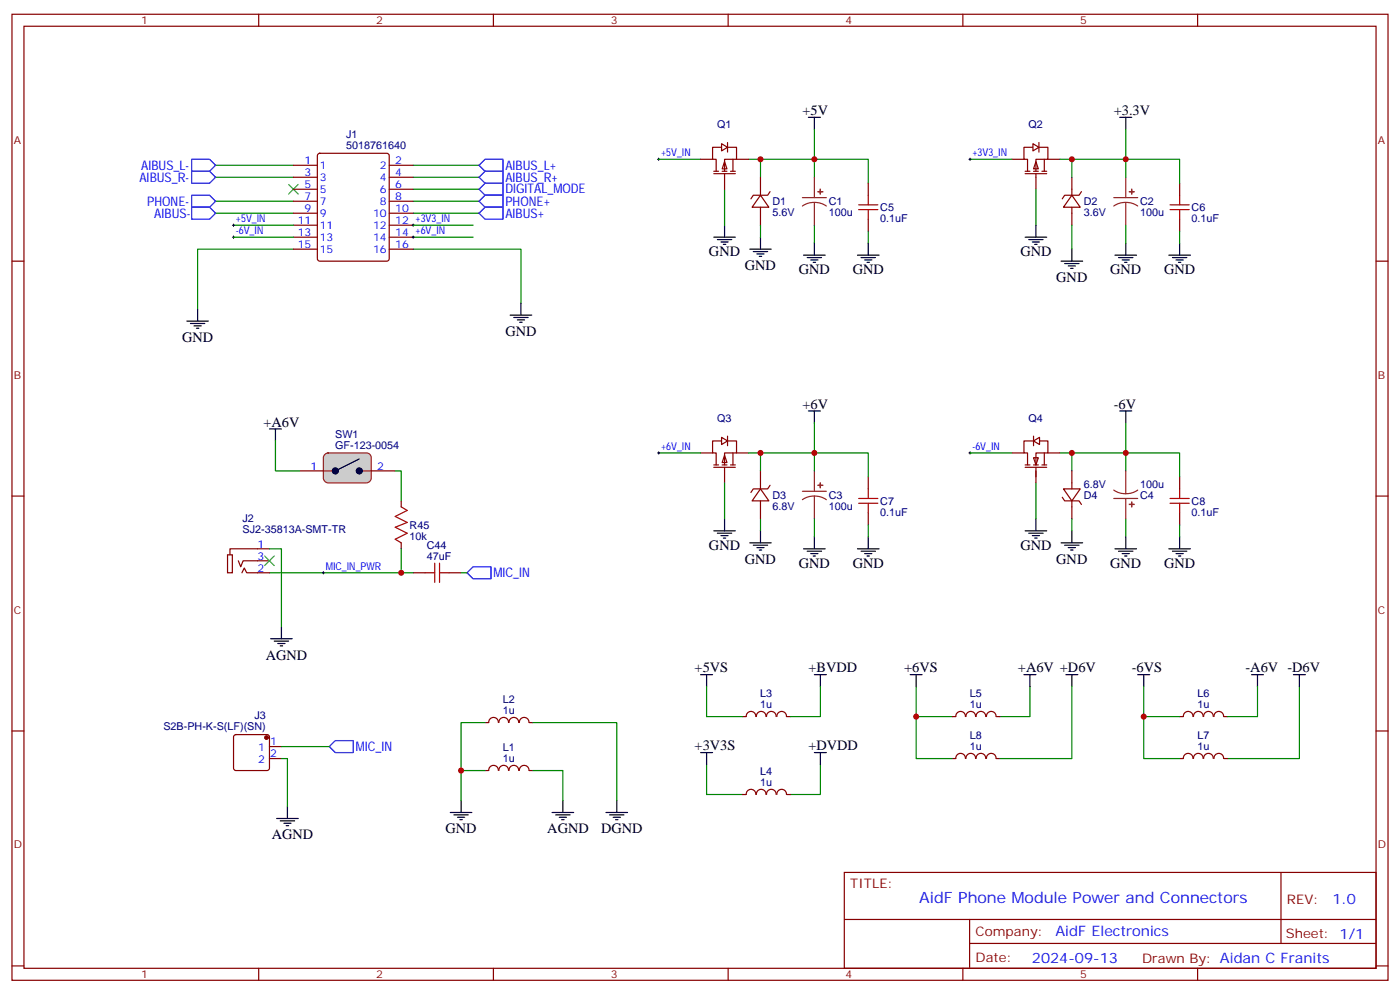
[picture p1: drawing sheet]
<svg xmlns="http://www.w3.org/2000/svg" width="412mm" height="292mm" viewBox="0 0 412 292" stroke-linecap="round" stroke-linejoin="round" font-family="sans-serif">
<g fill="none" stroke="#870000" stroke-width=".35">
<path d="M3.5 4.2h405.4v284.3h-405.4zM7.1 7.7h398.2v277.3h-398.2zM76.2 4.2v3.5M145.3 4.2v3.5M214.5 4.2v3.5M283.6 4.2v3.5M352.8 4.2v3.5M86.4 48.6h7.1M86.4 52.2h7.1M86.4 55.7h7.1M86.4 59.2h7.1M93.7 45.3l.5-.2h19.7l.7 .5 .1 30.6-.5 .6-20 .1-.7-.5v-30.6z"/>
<path d="M114.7 48.6h7M114.7 52.2h7M114.7 55.7h7M114.7 59.2h7M206.4 46.9h3.5M210.3 51.1h6.3M210.3 50.4h1.4M212.7 43.4h-2.8v3.5h1.1v3.5M212.7 50.4h1.4M213.4 47.6l.7 2.1h-1.4zM213.4 51.1v4.6M214.5 43.4h2.5v3.5h-3.6v3.5"/>
<path d="M215.2 50.4h1.4M215.9 46.9v3.5M217 46.9h3.5M224 57.5l2.5 3.5h-5zM224 52.2v5.3M226.8 56.4l-.7 1.1h-4.2l-.7 1M255.8 53.9v3.6M3.5 76.9h3.6M86.4 62.8h7.1M86.4 66.3h7.1M86.4 69.8h7.1M86.4 73.3h7.1"/>
<path d="M114.7 62.8h7M114.7 66.3h7M114.7 69.8h7M114.7 73.3h7M224 61v5.3M255.8 64.5v3.6M405.3 76.9h3.6M3.5 146h3.6M405.3 146h3.6M3.5 215.2h3.6M405.3 215.2h3.6M248.7 256.8h156.6v28.2h-156.6z"/>
<path d="M377.3 256.8v20.9M248.7 270.6h156.5M285.6 277.7h119.6M285.6 270.6v14.1M3.5 284.3h3.6M76.2 285v3.5M145.3 285v3.5M214.5 285v3.5M283.6 285v3.5M352.8 285v3.5M405.3 284.3h3.6"/>
</g>
<g fill="none" stroke="#008700" stroke-width=".35">
<path d="M239.9 38.1v8.8h-19.4M63.5 59.2h22.9M63.5 52.2h22.9M63.5 48.6h22.9M121.7 59.2h19.4M121.7 55.7h19.4M121.7 52.2h19.4M121.7 48.6h19.4M194 46.9h12.4M213.4 55.7v10.6M224 46.9v5.3M239.9 52.2v-5.3h15.9v7"/>
<path d="M63.5 62.8h22.9M68.8 66.3h17.6M68.8 69.8h17.6M86.4 73.3h-28.2v17.7M121.7 73.3h31.8v15.9M121.7 62.8h19.4M121.7 66.3h17.6M121.7 69.8h17.6M224 66.3v3.5M239.9 66.3v5.3M255.8 68.1v3.5"/>
</g>
<g fill="none" stroke="#000" stroke-width=".35">
<path d="M238.1 34.5h3.6M239.9 34.5v3.6M329.8 34.5h3.6M331.6 34.5v3.6M210.3 69.8h6.3M211.3 70.5h4.2M212.4 71.2h2.1M213.1 71.9h.7M213.4 66.3v3.5M220.8 73.3h6.4M221.9 74h4.2M223 74.8h2.1"/>
<path d="M223.7 75.5h.7M224 69.8v3.5M236.7 75.1h6.4M237.8 75.8h4.2M238.8 76.5h2.1M239.5 77.2h.7M239.9 71.6v3.5M252.6 75.1h6.3M253.6 75.8h4.3M254.7 76.5h2.1M255.4 77.2h.7M255.8 71.6v3.5"/>
<path d="M55 94.5h6.4M56.1 95.2h4.2M57.1 95.9h2.2M57.9 96.6h.7M58.2 91v3.5M150.3 92.7h6.3M151.3 93.5h4.3M152.4 94.2h2.1M153.1 94.9h.7M153.5 89.2v3.5M238.1 121h3.6M239.9 121v3.5"/>
<path d="M329.8 121h3.6M331.6 121v3.5"/>
</g>
<path d="M85 54.3l2.8 2.8M87.8 54.3l-2.8 2.8" fill="none" stroke="#3c3" stroke-width=".35"/>
<path d="M56.4 57.5h5.3l1.8 1.7-1.8 1.8h-5.3zM56.4 50.4h5.3l1.8 1.8-1.8 1.7h-5.3zM56.4 46.9h5.3l1.8 1.7-1.8 1.8h-5.3zM141.1 59.2l1.8-1.7h5.3v3.5h-5.3zM141.1 55.7l1.8-1.8h5.3v3.6h-5.3zM141.1 48.6l1.8-1.7h5.3v3.5h-5.3zM141.1 52.2l1.8-1.8h5.3v3.5h-5.3zM56.4 61h5.3l1.8 1.8-1.8 1.7h-5.3zM141.1 62.8l1.8-1.8h5.3v3.5h-5.3z" fill="none" stroke="#00f" stroke-width=".35"/>
<path d="M193.7 46.9h.7M194 46.5v.7M68.4 66.3h.7M68.4 69.8h.7M68.8 65.9v.7M68.8 69.5v.7M121.4 66.3h.7M121.4 69.8h.7M121.7 65.9v.7M121.7 69.5v.7" fill="none" stroke="#000" stroke-width=".29"/>
<path d="M255.8 57.5v2.8M252.9 61.7h5.7M252.9 60.3h5.7M255.8 61.7v2.8" fill="none" stroke="#a10000" stroke-width=".35"/>
<path d="M236.4 58.2h7M239.9 59.6l-1.9 .2-1.6 .8M239.9 59.6l1.8 .2 1.7 .8M239.9 52.2v6M239.9 59.6v6.7" fill="none" stroke="#8c2424" stroke-width=".35"/>
<g fill="#8c2424" stroke="#8c2424" stroke-width=".35">
<path d="M240.9 56.4h1.5z"/>
<path d="M241.6 55.7l.1 1.4z"/>
</g>
<path d="M212.5 42.3l1.8 1.1-1.8 1z" fill="#fff" stroke="#870000" stroke-width=".35"/>
<g fill="none" stroke="#870000" stroke-width=".35">
<path d="M214.3 41.9v2.9M298.1 46.9h3.5M302 51.1h6.3M302 50.4h1.4M304.4 43.4h-2.8v3.5h1.1v3.5M304.4 50.4h1.5M305.2 47.6l.7 2.1h-1.5zM305.2 51.1v4.6M306.2 43.4h2.5v3.5h-3.5v3.5M306.9 50.4h1.4M307.6 46.9v3.5M308.7 46.9h3.5"/>
<path d="M315.7 57.5l2.5 3.5h-4.9zM315.7 52.2v5.3M318.6 56.4l-.7 1.1h-4.3l-.7 1M347.5 53.9v3.6M315.7 61v5.3M347.5 64.5v3.6"/>
</g>
<path d="M347.5 57.5v2.8M344.7 61.7h5.6M344.7 60.3h5.6M347.5 61.7v2.8" fill="none" stroke="#a10000" stroke-width=".35"/>
<path d="M331.6 46.9h15.9v7M315.7 66.3v7M347.5 68.1v3.5" fill="none" stroke="#008700" stroke-width=".35"/>
<path d="M312.6 76.9h6.3M313.6 77.6h4.3M314.7 78.3h2.1M315.4 79h.7M315.7 73.3v3.6M344.3 75.1h6.4M345.4 75.8h4.2M346.4 76.5h2.1M347.1 77.2h.7M347.5 71.6v3.5" fill="none" stroke="#000" stroke-width=".35"/>
<path d="M304.3 42.3l1.7 1.1-1.7 1z" fill="#fff" stroke="#870000" stroke-width=".35"/>
<g fill="none" stroke="#870000" stroke-width=".35">
<path d="M306 41.9v2.9M206.4 133.3h3.5M210.3 137.5h6.3M210.3 136.8h1.4M212.7 129.8h-2.8v3.5h1.1v3.5M212.7 136.8h1.4M213.4 134l.7 2.1h-1.4zM213.4 137.5v4.6M214.5 129.8h2.5v3.5h-3.6v3.5M215.2 136.8h1.4M215.9 133.3v3.5M217 133.3h3.5"/>
<path d="M255.8 140.4v3.5M255.8 151v3.5"/>
</g>
<path d="M331.6 38.1v8.8h-19.4M285.8 46.9h12.3M305.2 55.7v10.6M315.7 46.9v5.3M331.6 46.9v5.3M331.6 66.3v5.3M239.9 133.3h15.9v7.1M255.8 154.5v3.5" fill="none" stroke="#008700" stroke-width=".35"/>
<g fill="none" stroke="#000" stroke-width=".35">
<path d="M302 69.8h6.3M303 70.5h4.3M304.1 71.2h2.1M304.8 71.9h.7M305.2 66.3v3.5M328.4 75.1h6.4M329.5 75.8h4.2M330.6 76.5h2.1M331.3 77.2h.7M331.6 71.6v3.5M255.8 158v3.5M252.6 161.5h6.3"/>
<path d="M253.6 162.2h4.3M254.7 162.9h2.1M255.4 163.7h.7"/>
</g>
<path d="M285.4 46.9h.7M285.8 46.5v.7" fill="none" stroke="#000" stroke-width=".29"/>
<path d="M328.1 58.2h7M331.6 59.6l-1.8 .2-1.7 .8M331.6 59.6l1.9 .2 1.6 .8M331.6 52.2v6M331.6 59.6v6.7" fill="none" stroke="#8c2424" stroke-width=".35"/>
<g fill="#8c2424" stroke="#8c2424" stroke-width=".35">
<path d="M332.7 56.4h1.4z"/>
<path d="M333.3 55.7l.1 1.4z"/>
</g>
<path d="M252.9 148.1h5.7M252.9 146.7h5.7M255.8 143.9v2.8M255.8 148.1v2.9" fill="none" stroke="#a10000" stroke-width=".35"/>
<path d="M212.5 128.7l1.8 1.1-1.8 1z" fill="#fff" stroke="#870000" stroke-width=".35"/>
<path d="M214.3 128.4v2.8M224 138.6v5.3M224 143.9l2.5 3.5h-5zM224 147.4v5.3M226.8 142.8l-.7 1.1h-4.2l-.7 1.1M347.5 140.4v3.5M347.5 151v3.5" fill="none" stroke="#870000" stroke-width=".35"/>
<path d="M194 133.3h12.4M224 133.3v5.3M239.9 124.5v8.8h-19.4M239.9 133.3v5.3M331.6 133.3h15.9v7.1M213.4 142.1v10.6M224 152.7v3.5M239.9 152.7v5.3M347.5 154.5v3.5" fill="none" stroke="#008700" stroke-width=".35"/>
<g fill="none" stroke="#000" stroke-width=".35">
<path d="M210.3 156.2h6.3M211.3 157h4.2M212.4 157.7h2.1M213.1 158.4h.7M213.4 152.7v3.5M220.8 159.8h6.4M224 156.2v3.6M239.9 158v3.5M347.5 158v3.5M221.9 160.5h4.2M223 161.2h2.1M223.7 161.9h.7"/>
<path d="M236.7 161.5h6.4M237.8 162.2h4.2M238.8 162.9h2.1M239.5 163.7h.7M344.3 161.5h6.4M345.4 162.2h4.2M346.4 162.9h2.1M347.1 163.7h.7"/>
</g>
<path d="M193.7 133.3h.7M194 133v.7" fill="none" stroke="#000" stroke-width=".29"/>
<path d="M239.9 138.6v6M236.4 144.6h7M239.9 146l-1.9 .3-1.6 .8M239.9 146l1.8 .3 1.7 .8M239.9 146v6.7" fill="none" stroke="#8c2424" stroke-width=".35"/>
<g fill="#8c2424" stroke="#8c2424" stroke-width=".35">
<path d="M240.9 142.8l1.5 .1z"/>
<path d="M241.6 142.1l.1 1.4z"/>
</g>
<path d="M344.7 148.1h5.6M344.7 146.7h5.6M347.5 143.9v2.8M347.5 148.1v2.9" fill="none" stroke="#a10000" stroke-width=".35"/>
<g fill="#fff" stroke="#870000" stroke-width=".35">
<path d="M304.4 134.7h1.5l-.7 2.1z"/>
<path d="M304.4 129.8l1.8-1.1v2.1z"/>
</g>
<g fill="none" stroke="#870000" stroke-width=".35">
<path d="M298.1 133.3h3.5M302 137.5h6.3M302 136.8h1.4M304.4 129.8h-2.8v3.5h1.1v3.5M304.4 128.4v2.8M304.4 136.8h1.5M305.2 137.5v4.6M306.2 129.8h2.5v3.5h-3.5v3.5M306.9 136.8h1.4M307.6 133.3v3.5M308.7 133.3h3.5M315.7 138.6v5.3"/>
<path d="M118.2 147.4v1.8M118.2 159.8v1.7M312.9 146.4l.7 1h4.3l.7 1.1M313.3 143.9h4.9l-2.5 3.5zM315.7 147.4v5.3M67 163.3h1.4v5.3h-1.4zM70.2 165.1l.7 1.7 .7-1.7h7.8M71.3 168.6l.7-1.4 .7 1.4h6.7M79.4 161.5h-11.7v1.8M121.7 168.6h3.5M132.3 168.6h3.5"/>
</g>
<path d="M285.8 133.3h12.3M315.7 133.3v5.3M331.6 124.5v8.8h-19.4M331.6 133.3v5.3M305.2 142.1v10.6M315.7 152.7v3.5M331.6 152.7v5.3M79.4 161.5h3.5v23M79.4 168.6h38.8M118.2 161.5v7.1h3.5M135.8 168.6h1.8" fill="none" stroke="#008700" stroke-width=".35"/>
<g fill="none" stroke="#000" stroke-width=".35">
<path d="M79.4 126.3h3.5M81.1 126.3v3.5M302 156.2h6.3M303 157h4.3M304.1 157.7h2.1M304.8 158.4h.7M305.2 152.7v3.5M312.6 159.8h6.3M315.7 156.2v3.6M331.6 158v3.5M313.6 160.5h4.3M314.7 161.2h2.1"/>
<path d="M315.4 161.9h.7M328.4 161.5h6.4M329.5 162.2h4.2M330.6 162.9h2.1M331.3 163.7h.7M79.7 188h6.4M80.8 188.7h4.2M81.8 189.4h2.2M82.5 190.1h.8M82.9 184.5v3.5"/>
</g>
<path d="M331.6 138.6v6.7M328.1 144.3l1.7 .8 1.8 .2M328.1 146.7h7M331.6 146.7v6M335.1 144.3l-1.6 .8-1.9 .2" fill="none" stroke="#8c2424" stroke-width=".35"/>
<g fill="#8c2424" stroke="#8c2424" stroke-width=".35">
<path d="M332.7 148.4l1.4 .1z"/>
<path d="M333.3 147.8l.1 1.4z"/>
</g>
<path d="M285.4 133.3h.7M285.8 133v.7M94.9 168.6h.7M95.2 168.2v.7" fill="none" stroke="#000" stroke-width=".29"/>
<path d="M137.6 168.6l1.7-1.8h5.3v3.6h-5.3z" fill="none" stroke="#00f" stroke-width=".35"/>
<path d="M118.2 149.2l1.7 1-3.5 1.8 3.5 1.8-3.5 1.4 3.5 1.8-3.5 1.7 1.8 1.1M125.2 168.6h2.9M128.1 165.8v5.6M129.5 165.8v5.6M129.5 168.6h2.8" fill="none" stroke="#a10000" stroke-width=".35"/>
<path d="M78 163.7l2.8 2.8M80.8 163.7l-2.8 2.8" fill="none" stroke="#3c3" stroke-width=".35"/>
<path d="M95.6 133.9l1.1-.6h11.2a1.41 1.41 0 0 1 1.5 1.4v6a1.51 1.51 0 0 1-1.5 1.4h-11.2a1.51 1.51 0 0 1-1.5-1.4v-6z" fill="#ccc" stroke="#8c2424" stroke-width=".35"/>
<path d="M95.2 138.6h3.6M105.8 138.6h3.6" fill="none" stroke="#8c2424" stroke-width=".35"/>
<g fill="none" stroke="#870000" stroke-width=".35">
<path d="M88.2 138.6h7M109.4 138.6h7M69 216.4l.5-.2h9.2l.5 .2 .2 .5v9.2l-.3 .5-.4 .2h-9.2l-.5-.2-.2-.5v-9.2zM79.4 219.7h3.5M142.9 212.7h1M144 212.7a1.41 1.41 0 0 1 1.4-1.5 1.41 1.41 0 0 1 1.4 1.5M147 212.7a1.41 1.41 0 0 1 1.4-1.5 1.41 1.41 0 0 1 1.4 1.5M150 212.7a1.41 1.41 0 0 1 1.4-1.5 1.41 1.41 0 0 1 1.4 1.5M153 212.7a1.41 1.41 0 0 1 1.4-1.5 1.41 1.41 0 0 1 1.4 1.5M155.9 212.7h1.1M218.7 210.9h1.1M219.8 210.9a1.41 1.41 0 0 1 1.4-1.5 1.41 1.41 0 0 1 1.4 1.5"/>
<path d="M222.8 210.9a1.41 1.41 0 0 1 1.4-1.5 1.41 1.41 0 0 1 1.4 1.5M225.8 210.9a1.41 1.41 0 0 1 1.4-1.5 1.41 1.41 0 0 1 1.4 1.5M228.8 210.9a1.41 1.41 0 0 1 1.5-1.5 1.41 1.41 0 0 1 1.4 1.5M231.8 210.9h1M284.4 210.9a1.41 1.41 0 0 0-1.4-1.5 1.41 1.41 0 0 0-1.4 1.5h-1.1M284.6 210.9a1.41 1.41 0 0 1 1.4-1.5 1.41 1.41 0 0 1 1.4 1.5M287.5 210.9a1.41 1.41 0 0 1 1.4-1.5 1.41 1.41 0 0 1 1.4 1.5M290.6 210.9a1.41 1.41 0 0 1 1.4-1.5 1.41 1.41 0 0 1 1.4 1.5M293.5 210.9h1.1M351.4 210.9a1.41 1.41 0 0 0-1.4-1.5 1.41 1.41 0 0 0-1.4 1.5h-1.1M351.6 210.9a1.41 1.41 0 0 1 1.4-1.5 1.41 1.41 0 0 1 1.4 1.5M354.6 210.9a1.41 1.41 0 0 1 1.4-1.5 1.41 1.41 0 0 1 1.4 1.5"/>
<path d="M357.6 210.9a1.41 1.41 0 0 1 1.4-1.5 1.41 1.41 0 0 1 1.4 1.5M360.5 210.9h1.1M79.4 223.3h3.5M142.9 226.8h1M144 226.8a1.41 1.41 0 0 1 1.4-1.5 1.41 1.41 0 0 1 1.4 1.5M147 226.8a1.41 1.41 0 0 1 1.4-1.5 1.41 1.41 0 0 1 1.4 1.5M150 226.8a1.41 1.41 0 0 1 1.4-1.5 1.41 1.41 0 0 1 1.4 1.5M153 226.8a1.41 1.41 0 0 1 1.4-1.5 1.41 1.41 0 0 1 1.4 1.5M155.9 226.8h1.1M218.7 233.9h1.1M219.8 233.8a1.41 1.41 0 0 1 1.4-1.5 1.41 1.41 0 0 1 1.4 1.5M222.8 233.8a1.41 1.41 0 0 1 1.4-1.5 1.41 1.41 0 0 1 1.4 1.5"/>
<path d="M225.8 233.8a1.41 1.41 0 0 1 1.4-1.5 1.41 1.41 0 0 1 1.4 1.5M228.8 233.8a1.41 1.41 0 0 1 1.5-1.5 1.41 1.41 0 0 1 1.4 1.5M231.8 233.9h1M284.4 223.3a1.41 1.41 0 0 0-1.4-1.6 1.41 1.41 0 0 0-1.4 1.5l-1.1 .1M284.6 223.2a1.41 1.41 0 0 1 1.4-1.5 1.41 1.41 0 0 1 1.4 1.5M287.5 223.2a1.41 1.41 0 0 1 1.4-1.5 1.41 1.41 0 0 1 1.4 1.5M290.6 223.2a1.41 1.41 0 0 1 1.4-1.5 1.41 1.41 0 0 1 1.4 1.6M293.5 223.3h1.1M351.4 223.3a1.41 1.41 0 0 0-1.4-1.6 1.41 1.41 0 0 0-1.4 1.5l-1.1 .1M351.6 223.2a1.41 1.41 0 0 1 1.4-1.5 1.41 1.41 0 0 1 1.4 1.5M354.6 223.2a1.41 1.41 0 0 1 1.4-1.5 1.41 1.41 0 0 1 1.4 1.5M357.6 223.2a1.41 1.41 0 0 1 1.4-1.5 1.41 1.41 0 0 1 1.4 1.6"/>
<path d="M360.5 223.3h1.1"/>
</g>
<g fill="#000" stroke="#000" stroke-width=".35">
<circle cx="98.8" cy="138.6" r=".88"/>
<circle cx="105.8" cy="138.6" r=".88"/>
</g>
<g fill="none" stroke="#000" stroke-width=".35">
<path d="M105.8 135.1l-7 3.5M206.4 198.6h3.5M208.1 198.6v3.5M239.9 198.6h3.5M241.7 198.6v3.5M268.1 198.6h3.5M269.9 198.6v3.5M301.6 198.6h3.6M303.4 198.6v3.5M314 198.6h3.5M315.7 198.6v3.5M335.1 198.6h3.6"/>
<path d="M336.9 198.6v3.5M368.7 198.6h3.5M370.4 198.6v3.5M381 198.6h3.5M382.8 198.6v3.5M84.7 237.4v3.5M132.6 239.1h6.4M133.7 239.9h4.2M135.8 235.6v3.5M162.6 239.1h6.4M163.7 239.9h4.2M165.8 235.6v3.5"/>
<path d="M178.5 239.1h6.4M179.6 239.9h4.2M181.7 235.6v3.5M206.4 221.5h3.5M208.1 221.5v3.5M239.9 221.5h3.5M241.7 221.5v3.5M81.5 240.9h6.3M82.5 241.6h4.3M83.6 242.3h2.1M84.3 243h.7M134.8 240.6h2.1"/>
<path d="M135.5 241.3h.7M164.7 240.6h2.2M165.5 241.3h.7M180.6 240.6h2.1M181.3 241.3h.7"/>
</g>
<g fill="none" stroke="#008700" stroke-width=".35">
<path d="M81.1 129.8v8.8h7.1M116.4 138.6h1.8v8.8M82.9 219.7h14.1M142.9 212.7h-7.1v22.9M157 212.7h24.7v22.9M208.1 202.1v8.8h10.6M241.7 202.1v8.8h-8.9M269.9 202.1v8.8h10.6M269.9 210.9v12.4h10.6M303.4 202.1v8.8h-8.8M315.7 202.1v21.2h-21.1M336.9 202.1v8.8h10.6"/>
<path d="M336.9 210.9v12.4h10.6M370.4 202.1v8.8h-8.8M382.8 202.1v21.2h-21.2M82.9 223.3h1.8v14.1M135.8 226.8h7.1M157 226.8h8.8v8.8M208.1 225v8.9h10.6M241.7 225v8.9h-8.9"/>
</g>
<circle cx="78.5" cy="217.1" r=".53" fill="#870000" stroke="#870000" stroke-width=".35"/>
<path d="M97 219.7l1.8-1.7h5.3v3.5h-5.3z" fill="none" stroke="#00f" stroke-width=".35"/>
<g fill="#c00">
<circle cx="224" cy="46.9" r=".88"/>
<circle cx="239.9" cy="46.9" r=".88"/>
<circle cx="315.7" cy="46.9" r=".88"/>
<circle cx="331.6" cy="46.9" r=".88"/>
<circle cx="224" cy="133.3" r=".88"/>
<circle cx="239.9" cy="133.3" r=".88"/>
<circle cx="315.7" cy="133.3" r=".88"/>
<circle cx="331.6" cy="133.3" r=".88"/>
<circle cx="118.2" cy="168.6" r=".88"/>
<circle cx="135.8" cy="226.8" r=".88"/>
<circle cx="336.9" cy="210.9" r=".88"/>
<circle cx="269.9" cy="210.9" r=".88"/>
</g>
<text font-size="4.6" fill="#00f" x="270.8" y="265.8">AidF Phone Module Power and Connectors</text>
<g font-size="4.2">
<text x="236.4" y="33.8">+5V</text>
<text x="328.1" y="33.8">+3.3V</text>
<text x="208.8" y="75.5">GND</text>
<text x="300.6" y="75.5">GND</text>
<text x="219.4" y="79.5">GND</text>
<text x="235.3" y="80.8">GND</text>
<text x="251.2" y="80.8">GND</text>
<text x="311.1" y="83">GND</text>
<text x="327" y="80.8">GND</text>
<text x="342.9" y="80.8">GND</text>
<text x="53.6" y="100.7">GND</text>
<text x="148.9" y="98.9">GND</text>
<text x="77.6" y="125.6">+A6V</text>
<text x="236.4" y="120.3">+6V</text>
<text x="328.1" y="120.3">-6V</text>
<text x="208.8" y="161.9">GND</text>
<text x="300.6" y="161.9">GND</text>
<text x="219.4" y="165.9">GND</text>
<text x="235.3" y="167.2">GND</text>
<text x="251.2" y="167.2">GND</text>
<text x="311.1" y="165.9">GND</text>
<text x="327" y="167.2">GND</text>
<text x="342.9" y="167.2">GND</text>
<text x="78.3" y="194.2">AGND</text>
<text x="204.6" y="197.9">+5VS</text>
<text x="238.1" y="197.9">+BVDD</text>
<text x="266.3" y="197.9">+6VS</text>
<text x="299.9" y="197.9">+A6V +D6V</text>
<text x="333.4" y="197.9">-6VS</text>
<text x="366.9" y="197.9">-A6V -D6V</text>
<text x="204.6" y="220.8">+3V3S</text>
<text x="238.1" y="220.8">+DVDD</text>
<text x="131.2" y="245.3">GND</text>
<text x="161.2" y="245.3">AGND</text>
<text x="177.1" y="245.3">DGND</text>
<text x="80.1" y="247.1">AGND</text>
</g>
<g font-size="4.2" fill="#00f">
<text x="392.5" y="266">1.0</text>
<text x="310.9" y="275.6">AidF Electronics</text>
<text x="304" y="283.4">2024-09-13</text>
</g>
<g font-size="3.9" fill="#00f">
<text x="41.1" y="53.5">AIBUS_R-</text>
<text x="41.6" y="50">AIBUS_L-</text>
<text x="148.9" y="50">AIBUS_L+</text>
<text x="148.9" y="53.6">AIBUS_R+</text>
<text x="148.9" y="56.9">DIGITAL_MODE</text>
<text x="43.4" y="60.6">PHONE-</text>
<text x="45.5" y="64.1">AIBUS-</text>
<text x="148.9" y="64.1">AIBUS+</text>
<text x="148.9" y="60.5">PHONE+</text>
<text x="145.3" y="169.9">MIC_IN</text>
<text x="104.8" y="221">MIC_IN</text>
</g>
<g font-size="3.9" fill="#800">
<text x="250.5" y="261.4">TITLE:</text>
<text x="379.1" y="266">REV:</text>
<text x="287.4" y="275.6">Company:</text>
<text x="378.7" y="276.2">Sheet: 1/1</text>
<text x="287.4" y="283.2">Date:</text>
<text x="336.4" y="283.3">Drawn By: Aidan C Franits</text>
</g>
<g font-size="3.2" fill="#800">
<text x="41.6" y="7.2">1</text>
<text x="110.8" y="7.2">2</text>
<text x="179.9" y="7.2">3</text>
<text x="249.1" y="7.2">4</text>
<text x="318.2" y="7.2">5</text>
<text x="4.1" y="42.3">A</text>
<text x="405.9" y="42.3">A</text>
<text x="4.1" y="111.4">B</text>
<text x="405.9" y="111.4">B</text>
<text x="4.1" y="180.6">C</text>
<text x="405.9" y="180.6">C</text>
<text x="4.1" y="249.7">D</text>
<text x="405.9" y="249.7">D</text>
<text x="41.6" y="288">1</text>
<text x="110.8" y="288">2</text>
<text x="179.9" y="288">3</text>
<text x="249.1" y="288">4</text>
<text x="318.2" y="288">5</text>
</g>
<g font-size="3.2" fill="#000080">
<text x="102" y="40.7">J1</text>
<text x="211.2" y="37.7">Q1</text>
<text x="303" y="37.7">Q2</text>
<text x="102" y="43.9">5018761640</text>
<text x="227.5" y="63.6">5.6V</text>
<text x="227.5" y="60.4">D1</text>
<text x="244.1" y="63.6">100u</text>
<text x="244.1" y="60.3">C1</text>
<text x="259.3" y="65.4">0.1uF</text>
<text x="259.3" y="62.1">C5</text>
<text x="319.3" y="63.6">3.6V</text>
<text x="319.3" y="60.4">D2</text>
<text x="335.8" y="63.6">100u</text>
<text x="335.8" y="60.3">C2</text>
<text x="351" y="65.4">0.1uF</text>
<text x="351" y="62.1">C6</text>
<text x="211.2" y="124.1">Q3</text>
<text x="303" y="124.1">Q4</text>
<text x="98.7" y="129">SW1</text>
<text x="98.7" y="132.3">GF-123-0054</text>
<text x="319.3" y="143.8">6.8V</text>
<text x="335.8" y="143.8">100u</text>
<text x="227.5" y="146.8">D3</text>
<text x="244.1" y="146.8">C3</text>
<text x="259.3" y="148.6">C7</text>
<text x="319.3" y="147">D4</text>
<text x="335.8" y="147">C4</text>
<text x="351" y="148.6">C8</text>
<text x="71.5" y="153.6">J2</text>
<text x="120.6" y="155.7">R45</text>
<text x="227.5" y="150">6.8V</text>
<text x="244.1" y="150">100u</text>
<text x="259.3" y="151.8">0.1uF</text>
<text x="351" y="151.8">0.1uF</text>
<text x="71.5" y="156.8">SJ2-35813A-SMT-TR</text>
<text x="120.6" y="158.9">10k</text>
<text x="125.7" y="161.5">C44</text>
<text x="125.7" y="164.7">47uF</text>
<text x="148.1" y="206.9">L2</text>
<text x="223.9" y="208.5">1u</text>
<text x="223.9" y="205.2">L3</text>
<text x="285.7" y="208.5">1u</text>
<text x="285.7" y="205.2">L5</text>
<text x="352.7" y="208.5">1u</text>
<text x="352.7" y="205.2">L6</text>
<text x="48.1" y="214.8">S2B-PH-K-S(LF)(SN)</text>
<text x="75" y="211.6">J3</text>
<text x="148.1" y="210.3">1u</text>
<text x="148.1" y="221">L1</text>
<text x="285.7" y="220.9">1u</text>
<text x="285.7" y="217.5">L8</text>
<text x="352.7" y="220.9">1u</text>
<text x="352.7" y="217.5">L7</text>
<text x="148.1" y="224.4">1u</text>
<text x="223.9" y="231.5">1u</text>
<text x="223.9" y="228.1">L4</text>
</g>
<g font-size="3.2" fill="#00f">
<text x="194.7" y="46">+5V_IN</text>
<text x="286.5" y="46">+3V3_IN</text>
<text x="89.7" y="48.3">1</text>
<text x="89.7" y="51.8">3</text>
<text x="94.2" y="49.7">1</text>
<text x="94.2" y="53.2">3</text>
<text x="111.9" y="49.7">2</text>
<text x="111.9" y="53.2">4</text>
<text x="116.4" y="48.3">2</text>
<text x="116.4" y="51.8">4</text>
<text x="89.7" y="55.4">5</text>
<text x="89.7" y="58.9">7</text>
<text x="94.2" y="56.8">5</text>
<text x="111.9" y="56.8">6</text>
<text x="116.4" y="55.4">6</text>
<text x="116.4" y="58.9">8</text>
<text x="69.5" y="65.4">+5V_IN</text>
<text x="87.7" y="65.9">11</text>
<text x="89.7" y="62.4">9</text>
<text x="94.2" y="60.3">7</text>
<text x="94.2" y="63.8">9</text>
<text x="109.9" y="63.8">10</text>
<text x="111.9" y="60.3">8</text>
<text x="116.4" y="62.4">10</text>
<text x="116.4" y="65.9">12 +3V3_IN</text>
<text x="69.5" y="68.9">-6V_IN</text>
<text x="87.7" y="69.5">13</text>
<text x="94.2" y="67.3">11</text>
<text x="94.2" y="70.9">13</text>
<text x="109.9" y="67.3">12</text>
<text x="109.9" y="70.9">14</text>
<text x="116.4" y="69.5">14 +6V_IN</text>
<text x="87.7" y="73">15</text>
<text x="94.2" y="74.4">15</text>
<text x="109.9" y="74.4">16</text>
<text x="116.4" y="73">16</text>
<text x="194.7" y="132.4">+6V_IN</text>
<text x="286.5" y="132.4">-6V_IN</text>
<text x="91.5" y="138.3">1</text>
<text x="111.1" y="138.3">2</text>
<text x="75.8" y="161.2">1</text>
<text x="75.8" y="164.7">3</text>
<text x="96" y="167.7">MIC_IN_PWR</text>
<text x="75.8" y="168.2">2</text>
<text x="76.1" y="221.2">1</text>
<text x="79.6" y="219.4">1</text>
<text x="76.1" y="224.7">2</text>
<text x="79.6" y="222.9">2</text>
</g>
</svg>
